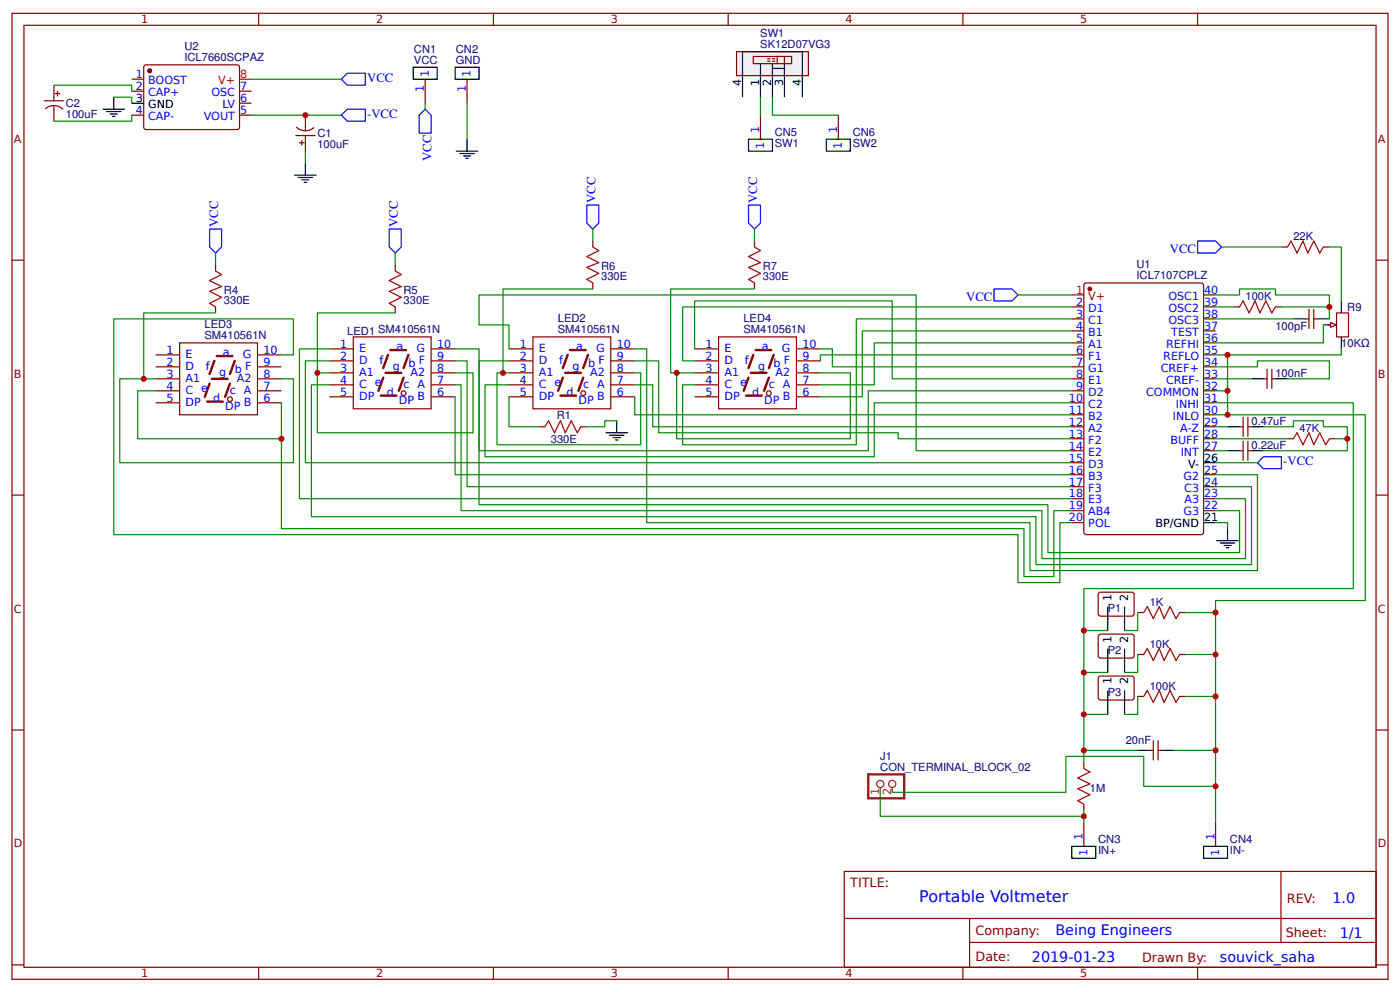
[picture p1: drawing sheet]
<svg xmlns="http://www.w3.org/2000/svg" width="309mm" height="219mm" viewBox="0 0 309 219" stroke-linecap="round" stroke-linejoin="round" font-family="sans-serif">
<g fill="none" stroke="#800" stroke-width=".26">
<path d="M2.6 2.9h304.1v213.3h-304.1zM5.3 5.6h298.7v207.9h-298.7zM57.1 2.9v2.7M109 2.9v2.7M160.9 2.9v2.7M212.7 2.9v2.7M264.6 2.9v2.7M2.6 57.4h2.7M304 57.4h2.7M236.8 67.8h2.6M236.8 70.4h2.6M236.8 73.1h2.6"/>
<path d="M236.8 75.7h2.6M236.8 78.3h2.6M239.5 62.7l.5-.2h25.4l.4 .2 .1 54.8-.3 .5h-25.6l-.5-.2zM265.9 67.8h2.7M265.9 70.4h2.7M265.9 73.1h2.7M265.9 75.7h2.7M265.9 78.3h2.7M265.9 65.1h2.7M236.8 81h2.6M236.8 83.6h2.6M236.8 86.3h2.6"/>
<path d="M236.8 88.9h2.6M236.8 91.6h2.6M236.8 94.2h2.6M236.8 96.9h2.6M236.8 99.5h2.6M265.9 81h2.7M265.9 83.6h2.7M265.9 86.3h2.7M265.9 88.9h2.7M265.9 91.6h2.7M265.9 94.2h2.7M265.9 96.9h2.7"/>
<path d="M265.9 99.5h2.7M2.6 109.3h2.7M236.8 102.2h2.6M236.8 104.8h2.6M236.8 107.4h2.6M236.8 110.1h2.6M236.8 112.7h2.6M236.8 115.4h2.6M265.9 104.8h2.7M265.9 107.4h2.7M265.9 110.1h2.7M265.9 112.7h2.7"/>
<path d="M304 109.3h2.7M2.6 161.2h2.7M304 161.2h2.7M186.5 192.4h117.5v21.1h-117.5zM283 192.4v15.7M2.6 213h2.7M57.1 213.5v2.7M109 213.5v2.7M160.9 213.5v2.7M186.6 202.8h117.3M212.7 213.5v2.7M214.2 208.1h89.7"/>
<path d="M214.2 202.8v10.5M264.6 213.5v2.7M304 213h2.7"/>
</g>
<circle cx="240.8" cy="63.8" r=".4" fill="#800" stroke="#800" stroke-width=".26"/>
<path d="M236.8 65.1h2.6" fill="none" stroke="#f00" stroke-width=".26"/>
<path d="M265.9 115.4h2.7M265.9 102.2h2.7" fill="none" stroke="#000" stroke-width=".26"/>
<path d="M39.7 75.7h17.2v15.9h-17.2z" fill="#fff" stroke="#800" stroke-width=".26"/>
<path d="M34.4 78.3h5.3M56.9 78.3h5.3M34.4 81h5.3M34.4 83.6h5.3M34.4 86.3h5.3M34.4 88.9h5.3M56.9 81h5.3M56.9 83.6h5.3M56.9 86.3h5.3M56.9 88.9h5.3" fill="none" stroke="#800" stroke-width=".26"/>
<path d="M47.4 79.7l-1.1 2.9M47.9 78.6h3.4M51.9 79.7l-1.1 2.9M45.8 88.7h3.4M46.3 84.7l-1.1 2.9M46.8 83.6h3.5M50.8 84.7l-1.1 2.9" fill="none" stroke="#800" stroke-width=".53"/>
<g fill="#fff" stroke="#800" stroke-width=".26">
<path d="M78.1 74.4h17.1v15.8h-17.1z"/>
<circle cx="50.8" cy="88.1" r=".53"/>
</g>
<path d="M72.8 77h5.3M72.8 79.7h5.3M95.2 77h5.3M95.2 79.7h5.3M72.8 82.3h5.3M72.8 85h5.3M72.8 87.6h5.3M95.2 82.3h5.3M95.2 85h5.3M95.2 87.6h5.3" fill="none" stroke="#800" stroke-width=".26"/>
<path d="M85.7 78.3l-1 3M86.3 77.3h3.4M90.2 78.3l-1 3M84.1 87.3h3.5M84.7 83.4l-1.1 2.9M85.2 82.3h3.4M89.2 83.4l-1.1 2.9" fill="none" stroke="#800" stroke-width=".53"/>
<g fill="#fff" stroke="#800" stroke-width=".26">
<path d="M117.7 74.4h17.2v15.8h-17.2z"/>
<circle cx="89.2" cy="86.8" r=".53"/>
</g>
<path d="M112.4 77h5.3M112.4 79.7h5.3M134.9 77h5.3M134.9 79.7h5.3M112.4 82.3h5.3M112.4 85h5.3M112.4 87.6h5.3M134.9 82.3h5.3M134.9 85h5.3M134.9 87.6h5.3" fill="none" stroke="#800" stroke-width=".26"/>
<path d="M125.4 78.3l-1 3M125.9 77.3h3.5M129.9 78.3l-1 3M123.8 87.3h3.5M124.4 83.4l-1.1 2.9M124.9 82.3h3.4M128.9 83.4l-1.1 2.9" fill="none" stroke="#800" stroke-width=".53"/>
<g fill="#fff" stroke="#800" stroke-width=".26">
<path d="M158.7 74.4h17.2v15.8h-17.2z"/>
<circle cx="128.9" cy="86.8" r=".53"/>
</g>
<path d="M153.5 77h5.2M153.5 79.7h5.2M175.9 77h5.3M175.9 79.7h5.3M153.5 82.3h5.2M153.5 85h5.2M153.5 87.6h5.2M175.9 82.3h5.3M175.9 85h5.3M175.9 87.6h5.3" fill="none" stroke="#800" stroke-width=".26"/>
<path d="M166.4 78.3l-1 3M167 77.3h3.4M170.9 78.3l-1 3M164.8 87.3h3.5M165.4 83.4l-1.1 2.9M165.9 82.3h3.4M169.9 83.4l-1.1 2.9" fill="none" stroke="#800" stroke-width=".53"/>
<circle cx="169.9" cy="86.8" r=".53" fill="#fff" stroke="#800" stroke-width=".26"/>
<g fill="none" stroke="#080" stroke-width=".26">
<path d="M11.9 18.8h17.2v1.3M55.6 17.5h19.8M25.1 21.5h4v1.3M29.1 25.4v1.3h-17.2M55.6 25.4h19.8M67.5 33.4v2.6M93.9 22.8v1.3M103.2 22.8v7.9M47.6 55.9v2.6M87.3 55.9v2.6M131 50.6v2.6M166.7 50.6v2.6"/>
<path d="M269.9 54.5h13.2M47.6 69.1h-15.9v14.5M62.2 78.3h2.6v-7.9h-39.7v47.6h199.8v10.6h9.3v-13.2h2.6M72.8 79.7h-5.3v22.5h169.3M72.8 77h-6.7v33.1h170.7M87.3 69.1h-17.2v13.2M100.5 79.7h2.7v27.7h133.6M100.5 77h5.3v34.4h125.7v10.6h42.3v-9.3h-5.2M112.4 77v-5.3h-6.6v-6.6h96.6v34.4h34.4M112.4 79.7h-6.6v19.8h86v-13.2h45M131 63.8h-19.9v18.5M140.2 79.7h5.3v15.8h52.9v1.4h38.4"/>
<path d="M140.2 77h2.7v38.4h84.6v10.6h50.3v-21.2h-9.2M153.5 77v-10.6h43.6v17.2h39.7M166.7 63.8h-18.5v18.5h1.3M181.2 77h2.7v4h52.9M224.9 65.1h11.9M236.8 67.8h-86v11.9h2.7M236.8 70.4h-47.6v27.8h-38.4v-13.2h2.7M236.8 73.1h-46.3v14.5h-9.3M236.8 75.7h-43.7v9.3h-11.9M236.8 78.3h-55.6v1.4M268.6 65.1h5.2v-1.3h8v1.3h11.9v2.7M268.6 78.3h2.6v8"/>
<path d="M268.6 70.4h17.2M268.6 67.8h3.9M283.1 67.8h10.6v2.6M34.4 86.3h-4v10.6h31.8v-8M34.4 83.6h-7.9v18.6h38.3v-18.6h-2.6M62.2 96.9v19.8h164v10.6h6.6v-14.6h4M72.8 85h-4v29.1h160.1v10.5h47.6v-17.2h-7.9M72.8 82.3h-2.7v13.2h34.4v-13.2h-4M100.5 85h1.4v27.7h128.3v10.6h45v-13.2h-6.6M100.5 87.6v17.2h136.3M112.4 85h-5.2v15.8h85.9v-11.9h43.7M112.4 82.3h-2.6v15.9h31.8v-15.9h-1.4"/>
<path d="M112.4 87.6v6.6h6.7M136.3 92.9h-2.7v1.3h-4M140.2 87.6v4h96.6M140.2 85h4v9.2h92.6M153.5 82.3h-4v14.6h38.4v-14.6h-6.7M268.6 81h9.2v-1.3h15.9v3.9h-9.3M268.6 86.3h2.6v5.3h-2.6M268.6 83.6h7.9M268.6 94.2h2.6M268.6 99.5h2.6M268.6 96.9h15.8M279.1 94.2h6.7v-1.3h6.6v1.3h5.3v2.7h-2.7"/>
<path d="M297.7 96.9v2.6h-18.6M268.6 115.4h2.6v1.3M268.6 102.2h9.2"/>
</g>
<circle cx="33.1" cy="15.6" r=".4" fill="#800" stroke="#800" stroke-width=".26"/>
<g fill="none" stroke="#800" stroke-width=".26">
<path d="M11.9 18.8v3.5M29.1 17.5h2.6M32 14.4h20.7l.2 .4-.1 13.5-.4 .3-20.4-.1-.3-.4v-13.3zM93.9 17.5v5.3M103.2 17.5v5.3M9.8 22.3h4.2M10 24a2.85 2.85 0 0 1 3.9 .2M11.9 23.3v3.4M12.2 20.7h1M12.7 20.1v1.1M29.1 20.1h2.6M29.1 25.4h2.6"/>
<path d="M52.9 20.1h2.7M52.9 25.4h2.7M52.9 22.8h2.7M65.4 29.9h4.2M65.4 28a2.85 2.85 0 0 0 4 .1M66.1 31.5h1.1M66.7 31v1M67.5 25.4v3.5M67.5 29.9v3.5M47.6 58.5v1.3M87.3 58.5v1.3M131 53.2v1.3"/>
<path d="M166.7 53.2v1.3M283.1 54.5h1.3M292.4 54.5h1.3M47.6 67.8v1.3M87.3 67.8v1.3M131 62.5v1.3M166.7 62.5v1.3M272.5 67.8h1.3M281.8 67.8h1.3M288.4 70.4h.8M289.2 68.3v4.2M290.2 68.3v4.2"/>
<path d="M290.2 70.4h.8M293.4 71.7h1.3M295.3 69.1h2.6v5.3h-2.6zM119.1 94.2h1.3M128.3 94.2h1.3M273.8 94.2h.8M273.8 99.5h.8M274.6 92.1v4.2M274.6 97.4v4.2M275.7 94.2h.8M275.7 92.1v4.2M275.7 97.4v4.2"/>
<path d="M275.7 99.5h.8M279.1 83.6h.8M279.9 81.5v4.3M281 81.5v4.3M281 83.6h.8M284.4 96.9h1.4M293.7 96.9h1.3"/>
</g>
<g fill="none" stroke="#000" stroke-width=".26">
<path d="M91.3 14.8h5.3v2.7h-5.3zM100.5 14.8h5.3v2.7h-5.3zM22.8 24.1h4.7M23.5 24.6h3.2M24.3 25.2h1.6M24.9 25.7h.5M25.1 21.5v2.6M29.1 22.8h2.6M65.1 38.7h4.7M65.9 39.2h3.2M66.7 39.7h1.6M67.5 36v2.7"/>
<path d="M100.8 33.4h4.8M101.6 33.9h3.2M102.4 34.4h1.6M102.9 35h.6M103.2 30.7v2.7M67.2 40.2h.5M285.8 70.4h2.6M291 70.4h2.7M292.4 71.7h2.6M296.3 66.4v2.7M296.3 74.4v2.6M133.9 95.5h4.7"/>
<path d="M134.7 96.1h3.1M135.5 96.6h1.6M136 97.1h.5M136.3 92.9v2.6M271.2 99.5h2.6M271.2 94.2h2.6M276.5 83.6h2.6M276.5 99.5h2.6M276.5 94.2h2.6M281.8 83.6h2.6M268.8 119.4h4.8M269.6 119.9h3.2"/>
<path d="M271.2 116.7v2.7M270.4 120.4h1.6M270.9 120.9h.6"/>
</g>
<path d="M52.9 17.5h2.7" fill="none" stroke="#f00" stroke-width=".26"/>
<path d="M75.4 17.5l1.3-1.3h4v2.6h-4zM75.4 25.4l1.3-1.3h4v2.6h-4zM92.6 25.4l1.3-1.3 1.3 1.3v4h-2.6zM46.3 50.6h2.6v3.9l-1.3 1.4-1.3-1.4zM86 50.6h2.6v3.9l-1.3 1.4-1.3-1.4zM129.6 45.3h2.7v3.9l-1.3 1.4-1.4-1.4zM165.4 45.3h2.6v3.9l-1.3 1.4-1.3-1.4zM264.6 53.2h4l1.3 1.3-1.3 1.4h-4zM219.6 63.8h4l1.3 1.3-1.3 1.3h-4zM277.8 102.2l1.3-1.4h4v2.7h-4z" fill="none" stroke="#00f" stroke-width=".26"/>
<path d="M47.6 59.8l1.3 .8-2.6 1.3 2.6 1.4-2.6 1 2.6 1.3-2.6 1.4 1.3 .8M87.3 59.8l1.3 .8-2.6 1.3 2.6 1.4-2.6 1 2.6 1.3-2.6 1.4 1.3 .8M131 54.5l1.3 .8-2.7 1.3 2.7 1.4-2.7 1 2.7 1.4-2.7 1.3 1.4 .8M166.7 54.5l1.3 .8-2.6 1.3 2.6 1.4-2.6 1 2.6 1.4-2.6 1.3 1.3 .8M284.4 54.5l.8-1.3 1.3 2.7 1.4-2.7 1 2.7 1.3-2.7 1.4 2.7 .8-1.4M273.8 67.8l.8-1.4 1.4 2.7 1.3-2.7 1 2.7 1.4-2.7 1.3 2.7 .8-1.3M120.4 94.2l.8-1.3 1.3 2.6 1.3-2.6 1.1 2.6 1.3-2.6 1.3 2.6 .8-1.3M285.8 96.9l.7-1.4 1.4 2.7 1.3-2.7 1 2.7 1.4-2.7 1.3 2.7 .8-1.3" fill="none" stroke="#a00000" stroke-width=".26"/>
<path d="M294 71.2l1.3 .5-1.3 .6z" fill="#efefef" stroke="#800" stroke-width=".26"/>
<g fill="none" stroke="#080" stroke-width=".26">
<path d="M293.7 54.5h2.6v11.9M292.4 71.7v4h-23.8M296.3 77v1.3h-25.1M268.6 88.9h30.4v41h-59.6v35.8h12M271.2 91.6h30.4v41h-33v33.1h-9.3M239.4 139.2h5.3M251.4 135.2v4h-3M261.9 135.2h6.7M239.4 148.5h5.3M239.4 157.7h5.3M251.4 153.7v4h-3M251.4 144.5v4h-3"/>
<path d="M261.9 144.5h6.7M261.9 153.7h6.7M239.4 165.7v2.6M239.4 178.9v2.6M268.6 165.7v15.8"/>
</g>
<g fill="none" stroke="#800" stroke-width=".26">
<path d="M242.7 131l.5-.3 7.1 .1 .3 .5-.1 4.5-.5 .2-7.1-.1-.3-.4zM251.4 135.2h1.3M260.6 135.2h1.3M242.7 140.3l.5-.3 7.1 .1 .3 .4-.1 4.5-.5 .3-7.1-.1-.3-.4zM242.7 149.5l.5-.2h7.1l.3 .5-.1 4.5-.5 .2h-7.1l-.3-.5zM251.4 144.5h1.3M251.4 153.7h1.3M260.6 144.5h1.3M260.6 153.7h1.3M239.4 168.3v1.3M239.4 177.6v1.3M254 165.7h.8"/>
<path d="M254.8 163.5v4.3M255.9 163.5v4.3M255.9 165.7h.7M239.4 181.5v5.3M268.6 181.5v5.3"/>
</g>
<path d="M244.7 133.9v5.3M248.4 133.9v5.3M244.7 143.2v5.3M244.7 152.4v5.3M248.4 143.2v5.3M248.4 152.4v5.3M251.4 165.7h2.6M256.6 165.7h2.7M236.8 186.8h5.3v2.7h-5.3zM265.9 186.8h5.3v2.7h-5.3z" fill="none" stroke="#000" stroke-width=".26"/>
<path d="M252.7 135.2l.8-1.3 1.3 2.7 1.3-2.7 1.1 2.7 1.3-2.7 1.3 2.7 .8-1.4M252.7 144.5l.8-1.3 1.3 2.6 1.3-2.6 1.1 2.6 1.3-2.6 1.3 2.6 .8-1.3M252.7 153.7l.8-1.3 1.3 2.7 1.3-2.7 1.1 2.7 1.3-2.7 1.3 2.7 .8-1.4M239.4 169.6l1.4 .8-2.7 1.3 2.7 1.4-2.7 1 2.7 1.3-2.7 1.4 1.3 .8" fill="none" stroke="#a00000" stroke-width=".26"/>
<path d="M162.7 11.4h15.9v5.3h-15.9z" fill="#efefef" stroke="#800" stroke-width=".26"/>
<path d="M164 16.7v-5.3h13.3v10.1M164 16.2v5.3M168 14v7.5M170.7 14v7.5M170.7 15.1h2.6M173.3 14v7.5M165.4 30.7h5.3v2.7h-5.3zM182.6 30.7h5.3v2.7h-5.3z" fill="none" stroke="#000" stroke-width=".26"/>
<path d="M166.4 12.5h8.5v1.5h-8.5zM169.6 13h.5M169.6 13.5h.5M170.7 13h.5M170.7 13.5h.5M171.7 12.5v1.5M173.3 12.5v1.5M168 25.4v5.3M185.2 25.4v5.3" fill="none" stroke="#800" stroke-width=".26"/>
<path d="M168 21.5v3.9M170.7 21.5v3.9h14.5M194.5 174.9v5.3h44.9M268.6 173.6h-15.9v-6.6h-17.2v7.9h-38.4" fill="none" stroke="#080" stroke-width=".26"/>
<path d="M191.8 170.9h8v5.3h-8z" fill="none" stroke="#8d2323" stroke-width=".53"/>
<g fill="none" stroke="#8d2323" stroke-width=".26">
<path d="M194.5 173.9v1M197.1 173.9v1"/>
<circle cx="194.5" cy="173.1" r=".79"/>
<circle cx="197.1" cy="173.1" r=".79"/>
</g>
<g fill="#c00">
<circle cx="268.6" cy="173.6" r=".66"/>
<circle cx="239.4" cy="157.7" r=".66"/>
<circle cx="239.4" cy="139.2" r=".66"/>
<circle cx="268.6" cy="153.7" r=".66"/>
<circle cx="271.2" cy="91.6" r=".66"/>
<circle cx="62.2" cy="96.9" r=".66"/>
<circle cx="271.2" cy="78.3" r=".66"/>
<circle cx="271.2" cy="86.3" r=".66"/>
<circle cx="293.7" cy="67.8" r=".66"/>
<circle cx="67.5" cy="25.4" r=".66"/>
<circle cx="297.7" cy="96.9" r=".66"/>
<circle cx="149.5" cy="82.3" r=".66"/>
<circle cx="111.1" cy="82.3" r=".66"/>
<circle cx="70.1" cy="82.3" r=".66"/>
<circle cx="31.8" cy="83.6" r=".66"/>
<circle cx="268.6" cy="135.2" r=".66"/>
<circle cx="268.6" cy="144.5" r=".66"/>
<circle cx="239.4" cy="148.5" r=".66"/>
<circle cx="239.4" cy="165.7" r=".66"/>
<circle cx="268.6" cy="165.7" r=".66"/>
<circle cx="239.4" cy="180.2" r=".66"/>
</g>
<text font-size="3.5" fill="#00f" x="203.1" y="199.2">Portable Voltmeter</text>
<g font-size="3.2" fill="#00f">
<text x="294.4" y="199.3">1.0</text>
<text x="233.2" y="206.5">Being Engineers</text>
<text x="296" y="207.1">1/1</text>
<text x="228" y="212.4">2019-01-23</text>
<text x="269.5" y="212.3">souvick_saha</text>
</g>
<g font-size="2.8" fill="#00f">
<text x="81.1" y="18">VCC</text>
<text x="81.1" y="26">-VCC</text>
<text x="95.3" y="35.5" transform="rotate(-90 95.3 35.5)">VCC</text>
<text x="131.5" y="44.9" transform="rotate(-90 131.5 44.9)">VCC</text>
<text x="167.2" y="44.9" transform="rotate(-90 167.2 44.9)">VCC</text>
<text x="48.2" y="50.2" transform="rotate(-90 48.2 50.2)">VCC</text>
<text x="87.9" y="50.2" transform="rotate(-90 87.9 50.2)">VCC</text>
<text x="258.4" y="55.9">VCC</text>
<text x="213.5" y="66.5">VCC</text>
<text x="283.5" y="102.7">-VCC</text>
</g>
<g font-size="2.8" fill="#800">
<text x="187.9" y="195.8">TITLE:</text>
<text x="284.3" y="199.3">REV:</text>
<text x="215.5" y="206.5">Company:</text>
<text x="284.1" y="206.9">Sheet:</text>
<text x="215.5" y="212.2">Date:</text>
<text x="252.3" y="212.3">Drawn By:</text>
</g>
<g font-size="2.5" fill="#800">
<text x="31.2" y="5.2">1</text>
<text x="83.1" y="5.2">2</text>
<text x="134.9" y="5.2">3</text>
<text x="186.8" y="5.2">4</text>
<text x="238.7" y="5.2">5</text>
<text x="3" y="31.5">A</text>
<text x="304.4" y="31.5">A</text>
<text x="3" y="83.4">B</text>
<text x="304.4" y="83.4">B</text>
<text x="3" y="135.2">C</text>
<text x="304.4" y="135.2">C</text>
<text x="3" y="187.1">D</text>
<text x="304.4" y="187.1">D</text>
<text x="31.2" y="215.8">1</text>
<text x="83.1" y="215.8">2</text>
<text x="134.9" y="215.8">3</text>
<text x="186.8" y="215.8">4</text>
<text x="238.7" y="215.8">5</text>
</g>
<g font-size="2.5" fill="#000080">
<text x="40.7" y="11.1">U2</text>
<text x="91.5" y="11.7">CN1</text>
<text x="100.7" y="11.7">CN2</text>
<text x="168" y="10.6">SK12D07VG3</text>
<text x="168" y="8.2">SW1</text>
<text x="40.7" y="13.5">ICL7660SCPAZ</text>
<text x="91.5" y="14">VCC</text>
<text x="100.7" y="14">GND</text>
<text x="14.6" y="23.6">C2</text>
<text x="14.6" y="26">100uF</text>
<text x="70.1" y="32.7">100uF</text>
<text x="70.1" y="30.2">C1</text>
<text x="171.2" y="32.3">SW1</text>
<text x="171.2" y="30">CN5</text>
<text x="188.4" y="32.3">SW2</text>
<text x="188.4" y="30">CN6</text>
<text x="285.8" y="53.1">22K</text>
<text x="132.8" y="59.6">R6</text>
<text x="168.5" y="59.6">R7</text>
<text x="251.1" y="59.3">U1</text>
<text x="49.5" y="64.9">R4</text>
<text x="89.2" y="64.9">R5</text>
<text x="132.8" y="61.8">330E</text>
<text x="168.5" y="61.8">330E</text>
<text x="251.1" y="61.7">ICL7107CPLZ</text>
<text x="49.5" y="67.1">330E</text>
<text x="89.2" y="67.1">330E</text>
<text x="123.2" y="71.2">LED2</text>
<text x="164.2" y="71.2">LED4</text>
<text x="275.2" y="66.3">100K</text>
<text x="297.7" y="68.7">R9</text>
<text x="45.2" y="74.9">SM410561N</text>
<text x="45.2" y="72.5">LED3</text>
<text x="76.7" y="74">LED1 SM410561N</text>
<text x="123.2" y="73.6">SM410561N</text>
<text x="164.2" y="73.6">SM410561N</text>
<text x="281.8" y="72.9">100pF</text>
<text x="296.3" y="76.6">10KΩ</text>
<text x="281.8" y="83.2">100nF</text>
<text x="123" y="92.5">R1</text>
<text x="276.5" y="93.8">0.47uF</text>
<text x="287.1" y="95.4">47K</text>
<text x="121.7" y="97.8">330E</text>
<text x="276.5" y="99.1">0.22uF</text>
<text x="244.7" y="135.1">P1</text>
<text x="254" y="133.7">1K</text>
<text x="254" y="143">10K</text>
<text x="244.7" y="144.3">P2</text>
<text x="244.7" y="153.6">P3</text>
<text x="254" y="152.3">100K</text>
<text x="194.5" y="167.9">J1</text>
<text x="248.7" y="164.2">20nF</text>
<text x="194.5" y="170.2">CON_TERMINAL_BLOCK_02</text>
<text x="240.8" y="174.8">1M</text>
<text x="242.6" y="188.5">IN+</text>
<text x="242.6" y="186.1">CN3</text>
<text x="271.7" y="188.5">IN-</text>
<text x="271.7" y="186.1">CN4</text>
</g>
<g font-size="2.5" fill="#00f">
<text x="30" y="17.2">1</text>
<text x="94.7" y="17" transform="rotate(-90 94.7 17)">1</text>
<text x="104" y="17" transform="rotate(-90 104 17)">1</text>
<text x="30" y="19.9">2</text>
<text x="32.7" y="18.5">BOOST</text>
<text x="32.7" y="21.2">CAP+</text>
<text x="46.7" y="21.2">OSC</text>
<text x="49.1" y="23.8">LV</text>
<text x="53" y="22.5">6</text>
<text x="53" y="19.9">7</text>
<text x="93.7" y="20.4" transform="rotate(-90 93.7 20.4)">1</text>
<text x="102.9" y="20.4" transform="rotate(-90 102.9 20.4)">1</text>
<text x="30" y="25.2">4</text>
<text x="32.7" y="26.5">CAP-</text>
<text x="45" y="26.5">VOUT</text>
<text x="53" y="25.2">5</text>
<text x="167.7" y="29.4" transform="rotate(-90 167.7 29.4)">1</text>
<text x="184.9" y="29.4" transform="rotate(-90 184.9 29.4)">1</text>
<text x="168.8" y="32.8" transform="rotate(-90 168.8 32.8)">1</text>
<text x="186" y="32.8" transform="rotate(-90 186 32.8)">1</text>
<text x="266" y="64.8">40</text>
<text x="237.7" y="67.5">2</text>
<text x="237.7" y="70.1">3</text>
<text x="240.4" y="68.8">D1</text>
<text x="240.4" y="71.5">C1</text>
<text x="258.1" y="71.5">OSC3</text>
<text x="258.1" y="68.8">OSC2</text>
<text x="258.1" y="66.2">OSC1</text>
<text x="266" y="70.1">38</text>
<text x="266" y="67.5">39</text>
<text x="75.2" y="76.8">1</text>
<text x="79.4" y="77.8">E</text>
<text x="87.6" y="77.3">a</text>
<text x="92" y="77.8">G</text>
<text x="96.6" y="76.8">10</text>
<text x="114.8" y="76.8">1</text>
<text x="119.1" y="77.8">E</text>
<text x="127.3" y="77.3">a</text>
<text x="131.7" y="77.8">G</text>
<text x="136.3" y="76.8">10</text>
<text x="155.9" y="76.8">1</text>
<text x="160.1" y="77.8">E</text>
<text x="168.3" y="77.3">a</text>
<text x="172.7" y="77.8">G</text>
<text x="177.3" y="76.8">10</text>
<text x="237.7" y="72.8">4</text>
<text x="237.7" y="75.4">5</text>
<text x="240.4" y="74.1">B1</text>
<text x="240.4" y="76.8">A1</text>
<text x="257.6" y="76.8">REFHI</text>
<text x="258.8" y="74.1">TEST</text>
<text x="266" y="75.4">36</text>
<text x="266" y="72.8">37</text>
<text x="36.8" y="78.1">1</text>
<text x="36.8" y="80.7">2</text>
<text x="36.8" y="83.4">3</text>
<text x="41" y="79.1">E</text>
<text x="41" y="81.8">D</text>
<text x="45.5" y="81.8">f</text>
<text x="48.4" y="83.1">g</text>
<text x="49.2" y="78.6">a</text>
<text x="51.9" y="82.3">b F</text>
<text x="53.6" y="79.1">G</text>
<text x="58.2" y="83.4">8</text>
<text x="58.2" y="80.7">9</text>
<text x="58.2" y="78.1">10</text>
<text x="75.2" y="79.4">2</text>
<text x="75.2" y="82">3</text>
<text x="79.4" y="80.5">D</text>
<text x="79.4" y="83.1">A1</text>
<text x="83.9" y="80.5">f</text>
<text x="86.8" y="81.8">g</text>
<text x="90.2" y="81">b F</text>
<text x="90.7" y="83.1">A2</text>
<text x="96.6" y="82">8</text>
<text x="96.6" y="79.4">9</text>
<text x="114.8" y="79.4">2</text>
<text x="114.8" y="82">3</text>
<text x="119.1" y="80.5">D</text>
<text x="119.1" y="83.1">A1</text>
<text x="123.6" y="80.5">f</text>
<text x="126.5" y="81.8">g</text>
<text x="129.9" y="81">b F</text>
<text x="130.4" y="83.1">A2</text>
<text x="136.3" y="82">8</text>
<text x="136.3" y="79.4">9</text>
<text x="155.9" y="79.4">2</text>
<text x="155.9" y="82">3</text>
<text x="160.1" y="80.5">D</text>
<text x="160.1" y="83.1">A1</text>
<text x="164.6" y="80.5">f</text>
<text x="167.5" y="81.8">g</text>
<text x="170.9" y="81">b F</text>
<text x="171.4" y="83.1">A2</text>
<text x="177.3" y="82">8</text>
<text x="177.3" y="79.4">9</text>
<text x="237.7" y="78.1">6</text>
<text x="237.7" y="80.7">7</text>
<text x="237.7" y="83.4">8</text>
<text x="240.4" y="79.4">F1</text>
<text x="240.4" y="82">G1</text>
<text x="256.4" y="82">CREF+</text>
<text x="257" y="79.4">REFLO</text>
<text x="266" y="83.4">33</text>
<text x="266" y="80.7">34</text>
<text x="266" y="78.1">35</text>
<text x="36.8" y="86">4</text>
<text x="36.8" y="88.7">5</text>
<text x="41" y="84.4">A1</text>
<text x="41" y="87.1">C e</text>
<text x="41" y="89.7">DP</text>
<text x="47.1" y="88.7">d</text>
<text x="50.8" y="87.1">c A</text>
<text x="52.3" y="84.4">A2</text>
<text x="53.9" y="89.7">B</text>
<text x="58.2" y="88.7">6</text>
<text x="58.2" y="86">7</text>
<text x="75.2" y="84.7">4</text>
<text x="75.2" y="87.3">5</text>
<text x="79.4" y="85.8">C e</text>
<text x="79.4" y="88.4">DP</text>
<text x="85.5" y="87.3">d</text>
<text x="88.1" y="89.2">DP</text>
<text x="89.2" y="85.8">c A</text>
<text x="92.2" y="88.4">B</text>
<text x="96.6" y="87.3">6</text>
<text x="96.6" y="84.7">7</text>
<text x="114.8" y="84.7">4</text>
<text x="114.8" y="87.3">5</text>
<text x="119.1" y="85.8">C e</text>
<text x="119.1" y="88.4">DP</text>
<text x="125.1" y="87.3">d</text>
<text x="127.8" y="89.2">DP</text>
<text x="128.9" y="85.8">c A</text>
<text x="131.9" y="88.4">B</text>
<text x="136.3" y="87.3">6</text>
<text x="136.3" y="84.7">7</text>
<text x="155.9" y="84.7">4</text>
<text x="155.9" y="87.3">5</text>
<text x="160.1" y="85.8">C e</text>
<text x="160.1" y="88.4">DP</text>
<text x="166.2" y="87.3">d</text>
<text x="168.8" y="89.2">DP</text>
<text x="169.9" y="85.8">c A</text>
<text x="172.9" y="88.4">B</text>
<text x="177.3" y="87.3">6</text>
<text x="177.3" y="84.7">7</text>
<text x="236.2" y="88.7">10</text>
<text x="237.7" y="86">9</text>
<text x="240.4" y="84.7">E1</text>
<text x="240.4" y="87.3">D2</text>
<text x="240.4" y="90">C2</text>
<text x="253.2" y="87.3">COMMON</text>
<text x="257.6" y="84.7">CREF-</text>
<text x="259.8" y="90">INHI</text>
<text x="266" y="88.7">31</text>
<text x="266" y="86">32</text>
<text x="49.7" y="90.5">DP</text>
<text x="236.2" y="91.3">11</text>
<text x="236.2" y="94">12</text>
<text x="240.4" y="92.6">B2</text>
<text x="240.4" y="95.3">A2</text>
<text x="259.1" y="92.6">INLO</text>
<text x="260.7" y="95.3">A-Z</text>
<text x="266" y="94">29</text>
<text x="266" y="91.3">30</text>
<text x="236.2" y="96.6">13</text>
<text x="236.2" y="99.2">14</text>
<text x="236.2" y="101.9">15</text>
<text x="240.4" y="97.9">F2</text>
<text x="240.4" y="100.6">E2</text>
<text x="258.6" y="97.9">BUFF</text>
<text x="260.8" y="100.6">INT</text>
<text x="266" y="99.2">27</text>
<text x="266" y="96.6">28</text>
<text x="236.2" y="104.5">16</text>
<text x="236.2" y="107.2">17</text>
<text x="240.4" y="103.2">D3</text>
<text x="240.4" y="105.9">B3</text>
<text x="261.4" y="105.9">G2</text>
<text x="266" y="107.2">24</text>
<text x="266" y="104.5">25</text>
<text x="236.2" y="109.8">18</text>
<text x="236.2" y="112.5">19</text>
<text x="240.4" y="108.5">F3</text>
<text x="240.4" y="111.2">E3</text>
<text x="240.4" y="113.8">AB4</text>
<text x="261.4" y="113.8">G3</text>
<text x="261.6" y="108.5">C3</text>
<text x="261.7" y="111.2">A3</text>
<text x="266" y="112.5">22</text>
<text x="266" y="109.8">23</text>
<text x="236.2" y="115.1">20</text>
<text x="240.4" y="116.4">POL</text>
<text x="239.2" y="185.5" transform="rotate(-90 239.2 185.5)">1</text>
<text x="268.3" y="185.5" transform="rotate(-90 268.3 185.5)">1</text>
<text x="240.2" y="188.9" transform="rotate(-90 240.2 188.9)">1</text>
<text x="269.3" y="188.9" transform="rotate(-90 269.3 188.9)">1</text>
</g>
<g font-size="2.5" fill="#f00">
<text x="53" y="17.2">8</text>
<text x="48.2" y="18.5">V+</text>
<text x="237.7" y="64.8">1</text>
<text x="240.4" y="66.2">V+</text>
</g>
<g font-size="2.5">
<text x="30" y="22.5">3</text>
<text x="32.7" y="23.8">GND</text>
<text x="163.8" y="19.1" transform="rotate(-90 163.8 19.1)">4</text>
<text x="167.7" y="19.1" transform="rotate(-90 167.7 19.1)">1</text>
<text x="170.4" y="19.1" transform="rotate(-90 170.4 19.1)">2</text>
<text x="173" y="19.1" transform="rotate(-90 173 19.1)">3</text>
<text x="177" y="19.1" transform="rotate(-90 177 19.1)">4</text>
<text x="266" y="101.9">26</text>
<text x="262.5" y="103.2">V-</text>
<text x="255.2" y="116.4">BP/GND</text>
<text x="266" y="115.1">21</text>
<text x="245.5" y="132.6" transform="rotate(-90 245.5 132.6)">1</text>
<text x="249.2" y="132.6" transform="rotate(-90 249.2 132.6)">2</text>
<text x="245.5" y="141.8" transform="rotate(-90 245.5 141.8)">1</text>
<text x="249.2" y="141.8" transform="rotate(-90 249.2 141.8)">2</text>
<text x="245.5" y="151.1" transform="rotate(-90 245.5 151.1)">1</text>
<text x="249.2" y="151.1" transform="rotate(-90 249.2 151.1)">2</text>
</g>
<g font-size="2.5" fill="#8d2323">
<text x="194.2" y="175.4" transform="rotate(-90 194.2 175.4)">1</text>
<text x="196.8" y="175.4" transform="rotate(-90 196.8 175.4)">2</text>
</g>
</svg>
